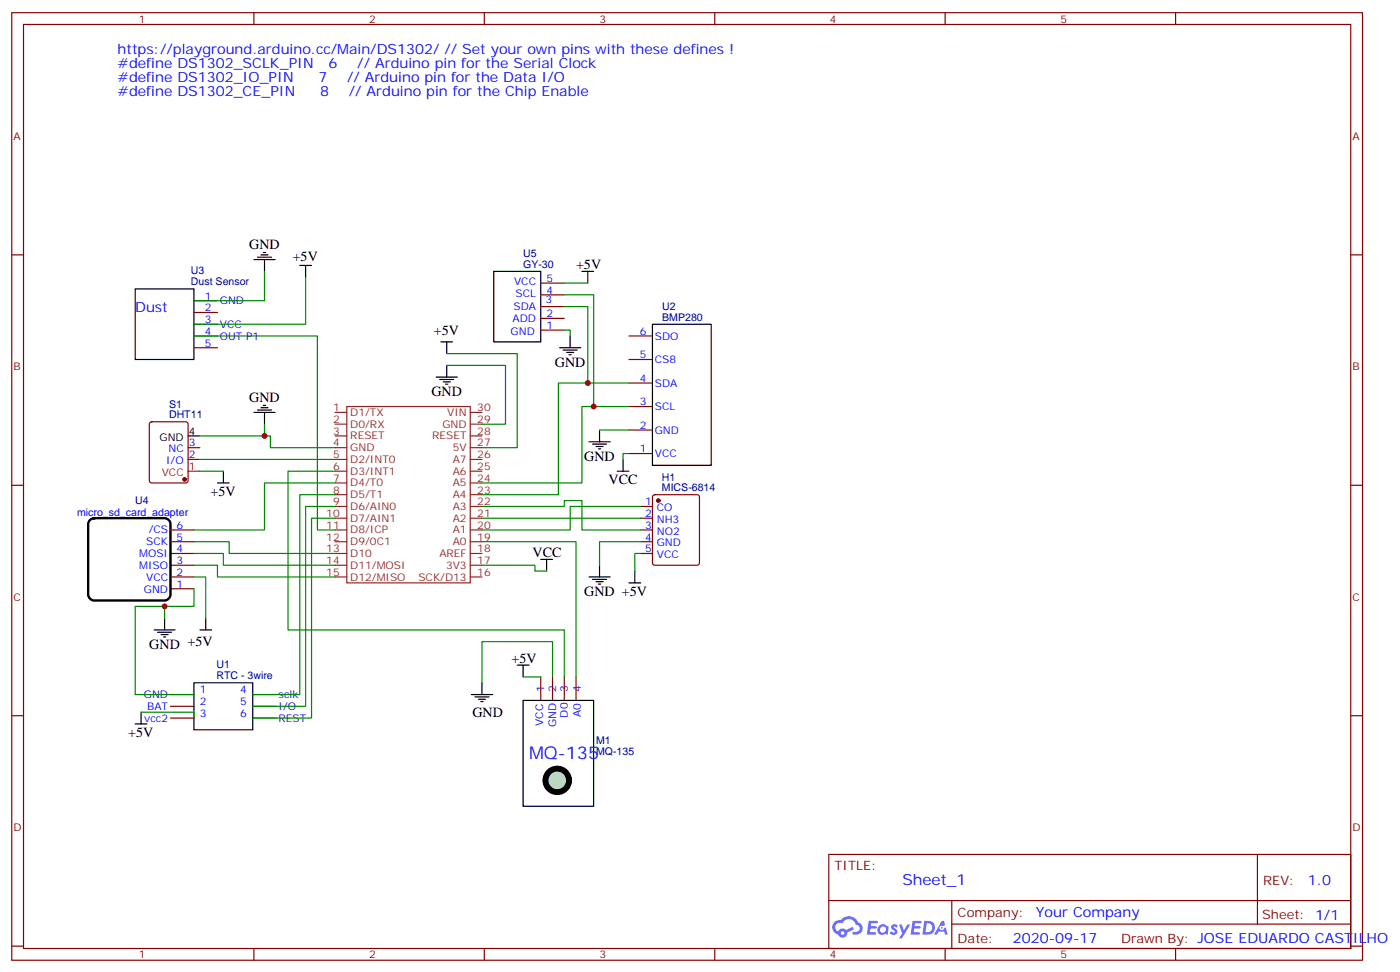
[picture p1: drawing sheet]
<svg xmlns="http://www.w3.org/2000/svg" width="420mm" height="292mm" viewBox="0 0 420 292" stroke-linecap="round" stroke-linejoin="round" font-family="sans-serif">
<g fill="none" stroke="#870000" stroke-width=".35">
<path d="M3.5 3.8h405.4v284.3h-405.4zM7.1 7.3h398.2v277.3h-398.2zM76.2 3.8v3.5M145.3 3.8v3.5M214.5 3.8v3.5M283.6 3.8v3.5M352.8 3.8v3.5M3.5 76.5h3.6M405.3 76.5h3.6M3.5 145.6h3.6M405.3 145.6h3.6M3.5 214.8h3.6"/>
<path d="M405.3 214.8h3.6M248.7 256.4h156.6v28.2h-156.6zM377.3 256.4v20.9M248.7 270.2h156.5M285.6 277.3h119.6M285.6 270.2v14.2M3.5 283.9h3.6M76.2 284.6v3.5M145.3 284.6v3.5M214.5 284.6v3.5M283.6 284.6v3.5M352.8 284.6v3.5"/>
<path d="M405.3 283.9h3.6"/>
</g>
<g fill="#5487ff">
<path d="M267.7 277.6a1.22 1.22 0 0 1 1.7 .2l-.4 .6a.47 .47 0 0 0-.3-.4 .47 .47 0 0 0-.5 .2l.1 .2a1.14 1.14 0 0 1 .8 1.8 1.14 1.14 0 0 1-1.9 0l-.2-.2 .5-.6 .7 .5a.29 .29 0 0 0 .3-.3 .29 .29 0 0 0-.2-.3 1.04 1.04 0 0 1-.6-1.7z"/>
<path d="M260.7 276.3h2.4l.3 .2-.2 .5-1.8 .1-.1 .8h1.5l.3 .4-.3 .4h-1.6l-.2 1.1h1.7l.2 .3-.2 .3-2.6 .1z"/>
<path d="M273.8 276.3h2.4l.3 .2-.1 .5-1.8 .1-.2 .8h1.6l.3 .4-.4 .4h-1.6l-.1 1.1h1.7l.2 .3-.2 .3-2.6 .1z"/>
<path d="M282.6 276.3h.7l.3 1.3-.6 .3a.69 .69 0 0 0-1 .3 .69 .69 0 0 0 .4 .9 .69 .69 0 0 0 .9-.6l.5-.2 .6 2.2h-.8l-.2-.9h-1.8l-.5 .9h-.8z"/>
<path d="M269.8 277.4h.8l.6 1.8 1.1-1.8h.9l-2.6 4.2h-.8l.9-1.5z"/>
<path d="M277.4 276.3l-.6 4.2h1.3a2.11 2.11 0 0 0 2.5-2.1 2.11 2.11 0 0 0-2.5-2.1zM278.1 277.1a1.43 1.43 0 0 1 1.6 1.6 1.43 1.43 0 0 1-2 1.1z"/>
<path d="M263.7 277.9a1.54 1.54 0 0 0-.1 2.2 1.54 1.54 0 0 0 2.2 .1l.6 .3 .3-2.3-.2-.3h-.4a1.49 1.49 0 0 0-2.4 0zM264 278.9a.94 .94 0 0 1 1.8 0 .94 .94 0 0 1-1.8 0z"/>
<path d="M250.4 276.7a2.18 2.18 0 0 0 1.1 3.7 1.44 1.44 0 0 0 1.6 .9 1.44 1.44 0 0 0 1.2-1.4l2-1.1-.5-.7-1.9 1a1.47 1.47 0 0 0-2.4 .4 1.39 1.39 0 0 1-.7-1.9 1.39 1.39 0 0 1 2-.5 2.12 2.12 0 0 1 2.2-1.3 2.12 2.12 0 0 1 1.9 1.7 1.14 1.14 0 0 1 1.1 1.4 1.14 1.14 0 0 1-1.7 .7 .43 .43 0 0 0-.5 .4 .43 .43 0 0 0 .4 .5 1.98 1.98 0 0 0 2.5-1.2 1.98 1.98 0 0 0-1.2-2.6 3.1 3.1 0 0 0-5.3-.6l-.9 .1zM252.3 280a.55 .55 0 0 1 1.1 0 .55 .55 0 0 1-1.1 0z"/>
<circle cx="282.6" cy="278.4" r=".26"/>
</g>
<g fill="none" stroke="#8c2424" stroke-width=".35">
<path d="M100.5 123.8h3.6M100.5 127.3h3.6M100.5 130.8h3.6M100.5 134.3h3.6M100.5 137.9h3.6M104.1 122h37v52.9h-37zM141.1 123.8h3.5M141.1 127.3h3.5M141.1 130.8h3.5M141.1 134.3h3.5M141.1 137.9h3.5M100.5 141.4h3.6"/>
<path d="M100.5 144.9h3.6M100.5 148.4h3.6M100.5 152h3.6M100.5 155.5h3.6M100.5 159h3.6M141.1 141.4h3.5M141.1 144.9h3.5M141.1 148.4h3.5M141.1 152h3.5M141.1 155.5h3.5M141.1 159h3.5M100.5 162.6h3.6"/>
<path d="M100.5 166.1h3.6M100.5 169.6h3.6M100.5 173.1h3.6M141.1 162.6h3.5M141.1 166.1h3.5M141.1 169.6h3.5M141.1 173.1h3.5"/>
</g>
<g fill="none" stroke="#870000" stroke-width=".35">
<path d="M162.3 99.1h7M162.3 95.5h7M162.3 92h7M162.3 88.5h7M162.3 84.9h7M188.7 114.9h7.1M188.7 107.9h7.1M188.7 100.8h7.1M45 126.8l.5-.2h10.2l.7 .4v17.2l-.4 .7h-10.5l-.6-.4-.1-17.2zM56.4 137.9h3.6M56.4 134.3h3.6M188.7 136.1h7.1"/>
<path d="M188.7 129h7.1M188.7 122h7.1M51.2 159h7M192.3 159h3.5M192.3 152h3.5M192.3 155.5h3.5M196 148.7l.5-.3h12.7l.6 .5 .1 20-.5 .7h-12.9l-.7-.4v-20zM51.2 176.7h7M51.2 173.1h7M51.2 169.6h7M51.2 166.1h7M51.2 162.6h7"/>
<path d="M192.3 166.1h3.5M192.3 162.6h3.5M162.3 203.1v7.1M165.8 203.1v7.1M169.3 203.1v7.1M172.9 203.1v7.1"/>
</g>
<g fill="#870000" stroke="#870000" stroke-width=".35">
<circle cx="55.4" cy="143.9" r=".53"/>
<circle cx="197.6" cy="150.2" r=".53"/>
</g>
<path d="M56.4 141.4h3.6" fill="none" stroke="#f00" stroke-width=".35"/>
<path d="M148.2 81.4h14.1v21.2h-14.1zM195.8 97.3h17.6v42.3h-17.6zM56.4 130.8h3.6M157 210.2h21.2v31.7h-21.2z" fill="none" stroke="#000" stroke-width=".35"/>
<path d="M27 156l1.2-.5h21.2a1.76 1.76 0 0 1 1.8 1.8v21.1a1.89 1.89 0 0 1-1.8 1.8h-21.2a1.89 1.89 0 0 1-1.7-1.8v-21.1z" fill="none" stroke="#000" stroke-width=".71"/>
<circle cx="167.2" cy="234.2" r="3.5" fill="#ccc" stroke="#000" stroke-width="1.8"/>
<path d="M58.2 90.2h7.1M58.2 93.8h7.1M58.2 97.3h7.1M58.2 100.8h7.1M58.2 104.4h7.1M51.2 208.4h7M51.2 211.9h7M51.2 215.5h7M75.8 208.4h7.1M75.8 211.9h7.1M75.8 215.5h7.1" fill="none" stroke="#870000" stroke-width=".35"/>
<g fill="none" stroke="#000" stroke-width=".35">
<path d="M76.2 77.9h6.3M77.3 77.2h4.2M78.3 76.5h2.1M79 75.8h.7M79.4 77.9v3.5M90 79.7h3.5M91.7 79.7v3.5M40.6 86.7h17.6v21.2h-17.6zM174.6 81.4h3.6M176.4 81.4v3.5M130.9 113.2h6.3M131.9 113.9h4.3"/>
<path d="M132.3 102.6h3.5M133 114.6h2.1M133.7 115.3h.7M134.1 102.6v3.5M134.1 109.6v3.6M167.9 104.4h6.4M169 105.1h4.2M170 105.8h2.2M170.7 106.5h.7M171.1 100.8v3.6M76.2 123.8h6.3M77.3 123h4.2"/>
<path d="M78.3 122.3h2.1M79 121.6h.7M79.4 123.8v3.5M176.7 132.6h6.4M177.8 133.3h4.2M178.9 134h2.1M179.6 134.7h.7M179.9 129v3.6M187 137.9v3.5M65.3 144.9h3.5M67 141.4v3.5M185.2 141.4h3.5"/>
<path d="M162.3 167.9h3.5M164 167.9v3.5M176.7 173.1h6.4M177.8 173.8h4.2M178.9 174.6h2.1M179.6 175.3h.7M179.9 169.6v3.5M188.7 174.9h3.6M190.5 171.4v3.5M46.2 189h6.4M47.3 189.7h4.2M48.3 190.4h2.1"/>
<path d="M49 191.1h.7M49.4 185.5v3.5M60 189h3.5M61.7 185.5v3.5M155.2 199.6h3.5M157 199.6v3.5M40.6 217.2h3.5M42.3 213.7v3.5M58.2 204.9h17.6v14.1h-17.6zM141.5 208.4h6.3M142.5 209.1h4.3M143.6 209.8h2.1"/>
<path d="M144.3 210.5h.7M144.6 204.9v3.5"/>
</g>
<g fill="none" stroke="#008700" stroke-width=".35">
<path d="M79.4 81.4v8.8h-21.2M91.7 83.2v14.1h-33.5M169.3 99.1h1.8v1.7M169.3 92h7.1v22.9M169.3 88.5h8.9v33.5M169.3 84.9h7.1M58.2 100.8h37v58.2h5.3M134.1 106.1h21.1v28.2h-10.6M134.1 109.6h17.6v17.7h-7.1M188.7 114.9h-21.1v33.5h-23M60 130.8h21.1v3.5h19.4M60 137.9h40.5"/>
<path d="M79.4 127.3v3.5M179.9 129h8.8M188.7 122h-14.1v22.9h-30M188.7 136.1h-1.7v1.8M60 141.4h7M100.5 141.4h-14.1v47.6h82.9v14.1M100.5 144.9h-21.1v14.1h-21.2M100.5 148.4h-10.5v60h-14.2M100.5 152h-8.8v59.9h-15.9M100.5 155.5h-7v60h-17.7M144.6 152h24.7v-1.8h5.3v8.8h17.7M144.6 155.5h47.7"/>
<path d="M192.3 152h-21.2v7h-26.5M58.2 176.7v5.3h-8.8v3.5M58.2 173.1h3.5v12.4M58.2 169.6h7.1v3.5h35.2M58.2 166.1h8.8v3.5h33.5M58.2 162.6h10.6v3.5h31.7M144.6 162.6h28.3v40.5M144.6 169.6h15.9v1.8h3.5M192.3 162.6h-12.4v7M192.3 166.1h-1.8v5.3M49.4 182h-8.8v26.4h17.6M42.3 213.7h15.9v1.8"/>
<path d="M157 203.1h5.3M165.8 203.1v-10.6h-21.2v12.4"/>
</g>
<g fill="#c00">
<circle cx="178.2" cy="122" r=".88"/>
<circle cx="176.4" cy="114.9" r=".88"/>
<circle cx="79.4" cy="130.8" r=".88"/>
<circle cx="49.4" cy="182" r=".88"/>
</g>
<text font-size="5.3" fill="#00f" x="158.7" y="227.8">MQ-135</text>
<text font-size="4.6" fill="#00f" x="270.8" y="265.4">Sheet_1</text>
<g font-size="4.2" fill="#00f">
<text x="35.3" y="16.2">https://playground.arduino.cc/Main/DS1302/ // Set your own pins with these defines !</text>
<text x="35.3" y="20.4">#define DS1302_SCLK_PIN</text>
<text x="98.6" y="20.4">6</text>
<text x="107.2" y="20.4">// Arduino pin for the Serial Clock</text>
<text x="35.3" y="24.6">#define DS1302_IO_PIN</text>
<text x="35.3" y="28.9">#define DS1302_CE_PIN</text>
<text x="95.5" y="24.6">7</text>
<text x="96.1" y="28.9">8</text>
<text x="104.2" y="24.6">// Arduino pin for the Data I/O</text>
<text x="104.7" y="28.9">// Arduino pin for the Chip Enable</text>
<text x="40.6" y="93.8">Dust</text>
<text x="392.5" y="265.7">1.0</text>
<text x="310.9" y="275.2">Your Company</text>
<text x="304" y="283">2020-09-17</text>
</g>
<g font-size="4.2">
<text x="74.8" y="74.6">GND</text>
<text x="87.8" y="78.5">+5V</text>
<text x="172.9" y="80.7">+5V</text>
<text x="130.2" y="100.5">+5V</text>
<text x="166.5" y="110">GND</text>
<text x="129.5" y="118.8">GND</text>
<text x="74.8" y="120.5">GND</text>
<text x="175.3" y="138.2">GND</text>
<text x="63.1" y="148.9">+5V</text>
<text x="182.6" y="145.4">VCC</text>
<text x="159.8" y="167.1">VCC</text>
<text x="175.3" y="178.8">GND +5V</text>
<text x="44.8" y="194.7">GND +5V</text>
<text x="153.5" y="198.9">+5V</text>
<text x="141.8" y="215.1">GND</text>
<text x="38.4" y="221.2">+5V</text>
</g>
<g font-size="3.9" fill="#800">
<text x="250.5" y="261">TITLE:</text>
<text x="379.1" y="265.7">REV:</text>
<text x="287.4" y="275.2">Company:</text>
<text x="378.7" y="275.8">Sheet: 1/1</text>
<text x="287.4" y="282.9">Date:</text>
<text x="336.4" y="282.9">Drawn By: JOSE EDUARDO CASTILHO</text>
</g>
<g font-size="3.2" fill="#800">
<text x="41.6" y="6.8">1</text>
<text x="110.8" y="6.8">2</text>
<text x="179.9" y="6.8">3</text>
<text x="249.1" y="6.8">4</text>
<text x="318.2" y="6.8">5</text>
<text x="4.1" y="41.9">A</text>
<text x="405.9" y="41.9">A</text>
<text x="4.1" y="111.1">B</text>
<text x="405.9" y="111.1">B</text>
<text x="4.1" y="180.2">C</text>
<text x="405.9" y="180.2">C</text>
<text x="4.1" y="249.3">D</text>
<text x="405.9" y="249.3">D</text>
<text x="41.6" y="287.6">1</text>
<text x="110.8" y="287.6">2</text>
<text x="179.9" y="287.6">3</text>
<text x="249.1" y="287.6">4</text>
<text x="318.2" y="287.6">5</text>
</g>
<g font-size="3.2" fill="#000080">
<text x="157" y="77.2">U5</text>
<text x="57.3" y="82.3">U3</text>
<text x="157" y="80.4">GY-30</text>
<text x="57.3" y="85.5">Dust Sensor</text>
<text x="198.7" y="93.1">U2</text>
<text x="198.7" y="96.2">BMP280</text>
<text x="50.7" y="125.5">DHT11</text>
<text x="50.7" y="122.3">S1</text>
<text x="198.6" y="147.4">MICS-6814</text>
<text x="198.6" y="144.2">H1</text>
<text x="40.6" y="151.3">U4</text>
<text x="64.9" y="203.7">RTC - 3wire</text>
<text x="64.9" y="200.5">U1</text>
<text x="178.9" y="226.4">MQ-135</text>
<text x="178.9" y="223.2">M1</text>
</g>
<g font-size="3.2" fill="#00f">
<text x="61.5" y="89.9">1</text>
<text x="154.3" y="85.7">VCC</text>
<text x="154.7" y="89.2">SCL</text>
<text x="164" y="88.1">4</text>
<text x="164" y="84.6">5</text>
<text x="61.5" y="93.4">2</text>
<text x="66" y="91.3">GND</text>
<text x="154.1" y="93.1">SDA</text>
<text x="163.7" y="90.9">3</text>
<text x="164" y="95.2">2</text>
<text x="61.5" y="96.9">3</text>
<text x="61.5" y="100.5">4</text>
<text x="66" y="98.4">VCC</text>
<text x="66" y="101.9">OUT P1</text>
<text x="153.2" y="100.5">GND</text>
<text x="153.8" y="96.6">ADD</text>
<text x="164" y="98.7">1</text>
<text x="192" y="100.5">6</text>
<text x="196.5" y="101.9">SDO</text>
<text x="61.5" y="104">5</text>
<text x="192" y="107.5">5</text>
<text x="196.5" y="108.9">CS8</text>
<text x="192" y="114.6">4</text>
<text x="196.5" y="116">SDA</text>
<text x="192" y="121.6">3</text>
<text x="196.5" y="123">SCL</text>
<text x="192" y="128.7">2</text>
<text x="196.5" y="130.1">GND</text>
<text x="50.5" y="135.7">NC</text>
<text x="56.6" y="137.5">2</text>
<text x="56.6" y="134">3</text>
<text x="192" y="135.7">1</text>
<text x="196.5" y="137.2">VCC</text>
<text x="49.9" y="139.3">I/O</text>
<text x="23.1" y="154.8">micro_sd_card_adapter</text>
<text x="193.6" y="151.6">1</text>
<text x="193.6" y="155.2">2</text>
<text x="197.1" y="153.4">CO</text>
<text x="44.6" y="160.1">/CS</text>
<text x="52.9" y="158.7">6</text>
<text x="193.6" y="158.7">3</text>
<text x="197.1" y="156.9">NH3</text>
<text x="197.1" y="160.4">NO2</text>
<text x="41.8" y="167.1">MOSI</text>
<text x="43.9" y="163.6">SCK</text>
<text x="52.9" y="165.7">4</text>
<text x="52.9" y="162.2">5</text>
<text x="193.6" y="162.2">4</text>
<text x="193.6" y="165.7">5</text>
<text x="197.1" y="164">GND</text>
<text x="197.1" y="167.5">VCC</text>
<text x="41.8" y="170.7">MISO</text>
<text x="52.9" y="172.8">2</text>
<text x="52.9" y="169.3">3</text>
<text x="43.2" y="177.8">GND</text>
<text x="43.8" y="174.2">VCC</text>
<text x="52.9" y="176.3">1</text>
<text x="43.2" y="209.5">GND</text>
<text x="60" y="208.1">1</text>
<text x="72.1" y="208.1">4</text>
<text x="83.6" y="209.5">sclk</text>
<text x="163.3" y="207.7" transform="rotate(-90 163.3 207.7)">1</text>
<text x="166.9" y="207.7" transform="rotate(-90 166.9 207.7)">2</text>
<text x="170.4" y="207.7" transform="rotate(-90 170.4 207.7)">3</text>
<text x="174.3" y="207.7" transform="rotate(-90 174.3 207.7)">4</text>
<text x="44.1" y="213">BAT</text>
<text x="60" y="211.6">2</text>
<text x="60" y="215.1">3</text>
<text x="72.1" y="211.6">5</text>
<text x="72.1" y="215.1">6</text>
<text x="83.6" y="213">I/O</text>
<text x="170.4" y="215.3" transform="rotate(-90 170.4 215.3)">D0</text>
<text x="174.3" y="215.1" transform="rotate(-90 174.3 215.1)">A0</text>
<text x="43.3" y="216.5">vcc2</text>
<text x="83.6" y="216.5">REST</text>
<text x="163" y="217.8" transform="rotate(-90 163 217.8)">VCC</text>
<text x="166.9" y="218.2" transform="rotate(-90 166.9 218.2)">GND</text>
</g>
<g font-size="3.2" fill="#8d2323">
<text x="99.9" y="123.4">1</text>
<text x="105.1" y="124.8">D1/TX</text>
<text x="134.2" y="124.8">VIN</text>
<text x="143.2" y="123.4">30</text>
<text x="99.9" y="126.9">2</text>
<text x="99.9" y="130.5">3</text>
<text x="105.1" y="128.3">D0/RX</text>
<text x="105.1" y="131.9">RESET</text>
<text x="129.7" y="131.9">RESET</text>
<text x="132.8" y="128.3">GND</text>
<text x="143.2" y="130.5">28</text>
<text x="143.2" y="126.9">29</text>
<text x="99.9" y="134">4</text>
<text x="99.9" y="137.5">5</text>
<text x="105.1" y="135.4">GND</text>
<text x="135.9" y="135.4">5V</text>
<text x="143.2" y="137.5">26</text>
<text x="143.2" y="134">27</text>
<text x="99.9" y="141">6</text>
<text x="105.1" y="138.9">D2/INT0</text>
<text x="105.1" y="142.5">D3/INT1</text>
<text x="135.9" y="142.5">A6</text>
<text x="135.9" y="138.9">A7</text>
<text x="143.2" y="141">25</text>
<text x="99.9" y="144.6">7</text>
<text x="99.9" y="148.1">8</text>
<text x="105.1" y="146">D4/T0</text>
<text x="105.1" y="149.5">D5/T1</text>
<text x="135.9" y="149.5">A4</text>
<text x="135.9" y="146">A5</text>
<text x="143.2" y="148.1">23</text>
<text x="143.2" y="144.6">24</text>
<text x="97.9" y="155.2">10</text>
<text x="99.9" y="151.6">9</text>
<text x="105.1" y="153">D6/AIN0</text>
<text x="135.9" y="153">A3</text>
<text x="143.2" y="155.2">21</text>
<text x="143.2" y="151.6">22</text>
<text x="97.9" y="158.7">11</text>
<text x="105.1" y="156.6">D7/AIN1</text>
<text x="105.1" y="160.1">D8/ICP</text>
<text x="135.9" y="160.1">A1</text>
<text x="135.9" y="156.6">A2</text>
<text x="143.2" y="158.7">20</text>
<text x="97.9" y="162.2">12</text>
<text x="97.9" y="165.7">13</text>
<text x="105.1" y="163.6">D9/0C1</text>
<text x="105.1" y="167.1">D10</text>
<text x="131.8" y="167.1">AREF</text>
<text x="135.9" y="163.6">A0</text>
<text x="143.2" y="165.7">18</text>
<text x="143.2" y="162.2">19</text>
<text x="97.9" y="169.3">14</text>
<text x="97.9" y="172.8">15</text>
<text x="105.1" y="170.7">D11/MOSI</text>
<text x="133.9" y="170.7">3V3</text>
<text x="143.2" y="172.8">16</text>
<text x="143.2" y="169.3">17</text>
<text x="105.1" y="174.2">D12/MISO</text>
<text x="125.6" y="174.2">SCK/D13</text>
</g>
<g font-size="3.2">
<text x="56.6" y="130.5">4</text>
<text x="47.9" y="132.2">GND</text>
</g>
<g font-size="3.2" fill="#f00">
<text x="48.5" y="142.8">VCC</text>
<text x="56.6" y="141">1</text>
</g>
</svg>
